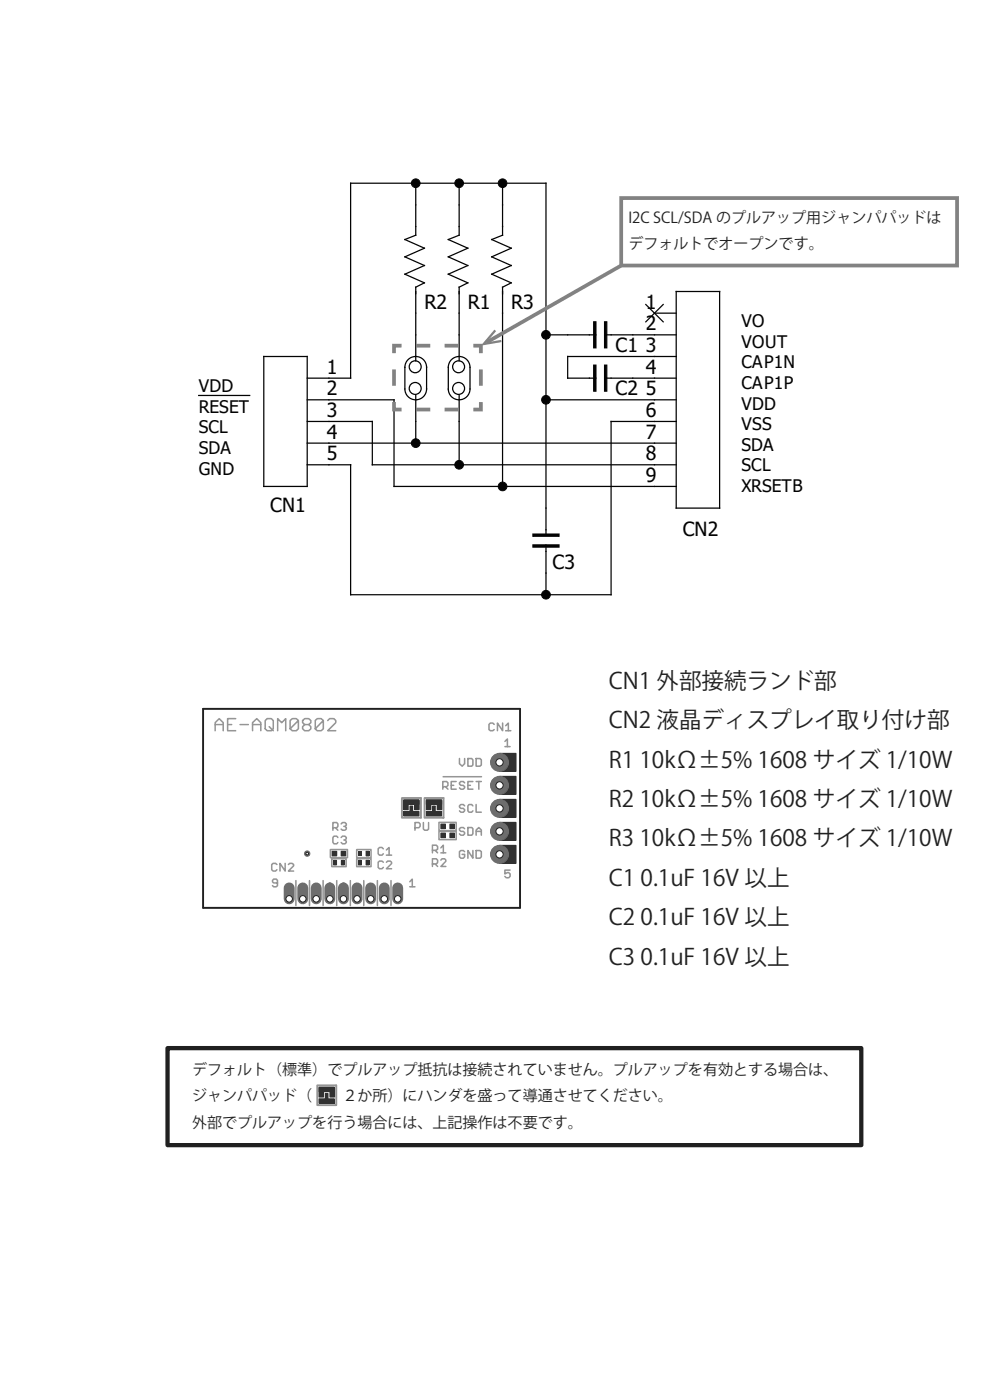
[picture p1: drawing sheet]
<svg xmlns="http://www.w3.org/2000/svg" width="188mm" height="263mm" viewBox="0 0 188 263" stroke-linecap="round" stroke-linejoin="round" font-family="sans-serif">
<g fill="none" stroke="#030303" stroke-width=".23">
<path d="M78.1 38.5v5.7l-2.1 .8 3.7 1.6-3.7 1.7 3.7 1.6-3.7 1.6 3.7 1.6-1.6 .8v4.9M86.2 38.5v5.7l-2 .8 3.7 1.6-3.7 1.7 3.7 1.6-3.7 1.6 3.7 1.6-1.7 .8v4.9M94.4 38.5v5.7l-2.1 .8 3.7 1.6-3.7 1.7 3.7 1.6-3.7 1.6 3.7 1.6-1.6 .8v4.9M121.3 57.2l3.3 3.3M122.9 58.8h4.1M124.6 57.2l-3.3 3.3M127 54.8h8.2v40.6h-8.2zM37.3 74.3h9.6M49.5 67h8.2v24.4h-8.2zM57.7 71h4.1M57.7 75.1h4.1M57.7 79.2h4.1"/>
<path d="M76.6 67.6a2.04 2.04 0 0 1 2.3-.5 2.04 2.04 0 0 1 1.2 1.9v4.1a2.04 2.04 0 0 1-2 2 2.04 2.04 0 0 1-2.1-2v-4.1l.1-.5zM78.1 62.9v4.9M78.1 74.3v4.9M84.8 67.6a2.04 2.04 0 0 1 2.2-.5 2.04 2.04 0 0 1 1.3 1.9v4.1a2.04 2.04 0 0 1-2.1 2 2.04 2.04 0 0 1-2-2v-4.1l.1-.5zM86.2 62.9v4.9M86.2 74.3v4.9M106.6 62.9h5.3M106.6 71h5.3M114 62.9h13M114 71h13M114.8 79.2h12.2M122.9 67h4.1"/>
<path d="M122.9 75.1h4.1M57.7 83.2h4.1M57.7 87.3h4.1M102.5 95.4v4.9M122.9 83.2h4.1M122.9 87.3h4.1M122.9 91.4h4.1M102.5 102.4v5.3"/>
<circle cx="78" cy="68.9" r="1.12"/>
<circle cx="78" cy="73" r="1.12"/>
<circle cx="86.1" cy="73" r="1.12"/>
<circle cx="86.1" cy="68.9" r="1.12"/>
</g>
<g fill="#030303" stroke="#030303" stroke-width=".23">
<path d="M113.5 60.5h.5v4.8h-.5z"/>
<path d="M111.5 60.5h.4v4.8h-.4z"/>
<path d="M113.5 68.6h.5v4.9h-.5z"/>
<path d="M111.5 68.6h.4v4.9h-.4z"/>
<path d="M100.1 100.3h4.9v.4h-4.9z"/>
<path d="M100.1 102.4h4.9v.4h-4.9z"/>
</g>
<circle cx="102.5" cy="75.1" r=".82" fill="#030303"/>
<circle cx="102.5" cy="75.1" r=".82" fill="none" stroke="#030303" stroke-width=".19"/>
<circle cx="102.5" cy="62.9" r=".82" fill="#030303"/>
<circle cx="102.5" cy="62.9" r=".82" fill="none" stroke="#030303" stroke-width=".19"/>
<path d="M102.5 75.1h20.4M102.5 62.9h4.1M122.9 67h-16.3v4" fill="none" stroke="#030303" stroke-width=".23"/>
<circle cx="94.4" cy="34.4" r=".82" fill="#030303"/>
<circle cx="94.4" cy="34.4" r=".82" fill="none" stroke="#030303" stroke-width=".19"/>
<circle cx="78.1" cy="83.2" r=".82" fill="#030303"/>
<circle cx="78.1" cy="83.2" r=".82" fill="none" stroke="#030303" stroke-width=".19"/>
<circle cx="86.2" cy="87.3" r=".82" fill="#030303"/>
<circle cx="86.2" cy="87.3" r=".82" fill="none" stroke="#030303" stroke-width=".19"/>
<circle cx="94.4" cy="91.4" r=".82" fill="#030303"/>
<circle cx="94.4" cy="91.4" r=".82" fill="none" stroke="#030303" stroke-width=".19"/>
<circle cx="86.2" cy="34.4" r=".82" fill="#030303"/>
<circle cx="86.2" cy="34.4" r=".82" fill="none" stroke="#030303" stroke-width=".19"/>
<path d="M78.1 34.4v4.1M86.2 34.4v4.1M94.4 34.4v4.1M78.1 58.8v4.1M86.2 58.8v4.1M94.4 58.8v32.6M69.9 79.2v8.1M74 75.1v16.3M78.1 79.2v4M86.2 79.2v8.1" fill="none" stroke="#030303" stroke-width=".23"/>
<circle cx="78.1" cy="34.4" r=".82" fill="#030303"/>
<circle cx="78.1" cy="34.4" r=".82" fill="none" stroke="#030303" stroke-width=".19"/>
<circle cx="102.5" cy="111.7" r=".82" fill="#030303"/>
<circle cx="102.5" cy="111.7" r=".82" fill="none" stroke="#030303" stroke-width=".19"/>
<path d="M61.8 71h4.1v-36.6h36.6v61M61.8 75.1h12.2M61.8 79.2h8.1M114.8 79.2v32.5h-48.9v-24.4h-4.1M61.8 83.2h61.1M69.9 87.3h53M74 91.4h48.9M102.5 107.7v4" fill="none" stroke="#030303" stroke-width=".23"/>
<path d="M116.7 49.9l-25.4 14.4M74 75.5v1.4h1.4M75.4 64.9h-1.4v1.4M88.9 64.9h1.4v1.4M90.3 75.5v1.4h-1.4" fill="none" stroke="#808285" stroke-width=".71" stroke-linecap="butt"/>
<path d="M78.1 64.9h9.5M86.2 76.9h-9.4" fill="none" stroke="#808285" stroke-width=".71" stroke-dasharray="2.7 2.7" stroke-linecap="butt"/>
<path d="M74 72.5v-4.6M90.3 69.4v4.6" fill="none" stroke="#808285" stroke-width=".71" stroke-dasharray="3.1 3.1" stroke-linecap="butt"/>
<path d="M92.9 61.9l.3 .3-1.8 2.1 2.7-.4 .1 .4-3.9 .6z" fill="#808285"/>
<path d="M116.7 37.2h63.1v12.7h-63.1z" fill="none" stroke="#808285" stroke-width=".71" stroke-linecap="butt"/>
<path d="M31.5 196.9h130.3v18.2h-130.3z" fill="none" stroke="#231f20" stroke-width=".81" stroke-linecap="butt"/>
<g fill="none" stroke="#939598" stroke-width=".29">
<path d="M40.4 137.3v-1.5l.8-.8 .7 .8v1.5M40.4 136.1h1.5M42.8 136.1h.7M44.3 135h-1.5v2.3h1.5M45.1 136.1h1.5M47.4 137.3v-1.5l.8-.8 .8 .8v1.5M47.4 136.1h1.6M49.8 135.4l.4-.4h.8l.3 .4v1.5l-.3 .4h-.8l-.4-.4zM50.6 136.5l.7 .8M52.2 137.3v-2.3l.7 .8 .8-.8v2.3M56 135.4l-1.5 1.5 .4 .4h.7l.4-.4v-1.5l-.4-.4h-.7l-.4 .4v1.5M56.8 135.4l.4-.4h.8l.4 .4v.4l-.4 .3 .4 .4v.4l-.4 .4h-.8l-.4-.4v-.4l.4-.4-.4-.3z"/>
<path d="M57.2 136.1h.8M60.7 135.4l-1.5 1.5 .4 .4h.7l.4-.4v-1.5l-.4-.4h-.7l-.4 .4v1.5M61.6 135.4l.3-.4h.8l.4 .4v.4l-1.5 1.5h1.5M92.8 136.1l-.2-.3h-.5l-.3 .3v1l.3 .2h.5l.2-.2M94.4 135.8v1.5l-1-1.5v1.5M94.8 139.3l.5-.5v1.5M95 136.3l.5-.5v1.5M95 137.3h.9M62.1 159.6h3.2v1.5h-3.2zM62.5 155.5h.7l.3-.3v-.4l-.3-.3h-.7v1.5M63 155.5l.5 .5M63.5 157.3l-.3-.2h-.5l-.2 .2v1l.2 .2h.5l.3-.2"/>
<path d="M64.1 154.8l.2-.3h.5l.2 .3v.2l-.4 .2M64.1 157.3l.2-.2h.5l.2 .2v.2l-.2 .3h-.2M64.8 155.2l.2 .3v.2l-.2 .3h-.5l-.2-.3M64.8 157.8l.2 .3v.2l-.2 .2h-.5l-.2-.2M67 159.6h2.7v1.5h-2.7zM72 159.5l-.3-.3h-.4l-.3 .3v.9l.3 .2h.4l.3-.2M72.6 159.7l.5-.5v1.4M81.2 159.7h.7l.3-.2v-.5l-.3-.2h-.7v1.4M81.7 159.7l.5 .5M82.4 154.5h3.3v1.5h-3.3zM82.4 156.2h3.3v1.5h-3.3zM82.8 159.3l.5-.5v1.4"/>
<path d="M83.2 147.8h.7l.2-.3v-.4l-.2-.3h-.7v1.5M83.2 145.9h7.2M83.7 147.8l.4 .5M84.7 147.5h.5M85.7 146.8h-1v1.5h1M86.3 142.5v1l.5 .4 .5-.4v-1M87.3 160l-.3-.2h-.5l-.2 .2v1l.2 .2h.5l.3-.2v-.5h-.5M87.3 155.7l-.3-.2h-.5l-.2 .2v.2l.2 .3h.5l.3 .2v.2l-.3 .3h-.5l-.2-.3M87.3 147.1l-.3-.3h-.5l-.2 .3v.2l.2 .2h.5l.3 .3v.2l-.3 .3h-.5l-.2-.3M87.3 151.4l-.3-.3h-.5l-.2 .3v.2l.2 .3h.5l.3 .2v.2l-.3 .3h-.5l-.2-.3M87.9 155.5h.7l.2 .2v.9l-.2 .3h-.7zM87.9 147.5h.4"/>
<path d="M87.9 142.5h.7l.2 .2v1l-.2 .2h-.7zM88.8 159.8v1.4l-.9-1.4v1.4M88.8 146.8h-.9v1.5h.9M88.8 151.4l-.2-.3h-.5l-.2 .3v.9l.2 .3h.5l.2-.3M89.4 156.9v-1l.5-.4 .5 .4v1M89.4 159.8h.7l.3 .2v1l-.3 .2h-.7zM89.4 156.2h1M89.4 142.5h.7l.3 .2v1l-.3 .2h-.7zM89.4 151.1v1.5h1M89.4 146.8h1M89.9 146.8v1.5M94.8 140.3h1"/>
<path d="M52 162.4l-.2-.2h-.5l-.3 .2v1l.3 .2h.5l.2-.2M52.1 165.9h-.7l-.2-.3v-.2l.2-.3h.5l.2 .3v1l-.2 .2h-.5l-.2-.2M53.6 162.2v1.4l-1-1.4v1.4M54.2 162.4l.2-.2h.5l.2 .2v.3l-.9 .9h.9M55.6 165.4v4.7M58.1 165.4v4.7M60.7 165.4v4.7M62.3 161.3h2.7v1.5h-2.7zM63.2 165.4v4.7M65.8 165.4v4.7M67 161.3h2.7v1.5h-2.7zM68.3 165.4v4.7"/>
<path d="M70.9 165.4v4.7M72 162l-.3-.2h-.4l-.3 .2v.9l.3 .3h.4l.3-.3M72.6 160.6h.9M72.6 162l.2-.2h.5l.2 .2v.2l-.9 1h.9M73.4 165.4v4.7M77 165.6l.4-.5v1.5M77 166.6h.9M81.2 162.3h.7l.3-.3v-.4l-.3-.3h-.7v1.5M81.7 162.3l.5 .5M82.8 160.2h.9M82.8 161.6l.2-.3h.5l.2 .3v.2l-.9 1h.9M95.8 163.5h-1v.7l.7-.3 .3 .3v.4l-.3 .3h-.4l-.3-.3"/>
</g>
<path d="M79.1 149.9v3.7M83.3 149.9v3.7" fill="none" stroke="#939598" stroke-width=".36"/>
<path d="M93.8 145.8h3.1v3.4h-3.1z" fill="#323031"/>
<path d="M93.8 145.8h3.1v3.4h-3.1z" fill="none" stroke="#323031" stroke-width=".19"/>
<path d="M93.8 158.8h3.1v3.4h-3.1z" fill="#323031"/>
<path d="M93.8 158.8h3.1v3.4h-3.1z" fill="none" stroke="#323031" stroke-width=".19"/>
<path d="M93.8 141.5h3.1v3.4h-3.1z" fill="#323031"/>
<path d="M93.8 141.5h3.1v3.4h-3.1z" fill="none" stroke="#323031" stroke-width=".19"/>
<path d="M93.8 150.2h3.1v3.3h-3.1z" fill="#323031"/>
<path d="M93.8 150.2h3.1v3.3h-3.1z" fill="none" stroke="#323031" stroke-width=".19"/>
<path d="M93.8 154.5h3.1v3.4h-3.1z" fill="#323031"/>
<path d="M93.8 154.5h3.1v3.4h-3.1z" fill="none" stroke="#323031" stroke-width=".19"/>
<path d="M67.3 161.6h.6v.9h-.6z" fill="#323031"/>
<path d="M67.3 161.6h.6v.9h-.6z" fill="none" stroke="#323031" stroke-width=".19"/>
<path d="M68.8 161.6h.5v.9h-.5z" fill="#323031"/>
<path d="M68.8 161.6h.5v.9h-.5z" fill="none" stroke="#323031" stroke-width=".19"/>
<g fill="#323031">
<path d="M67.3 159.9h.6v.9h-.6z"/>
<path d="M68.8 159.9h.5v.9h-.5z"/>
</g>
<path d="M68.8 159.9h.5v.9h-.5z" fill="none" stroke="#323031" stroke-width=".19"/>
<path d="M62.4 159.9h.8v.9h-.8z" fill="#323031"/>
<path d="M62.4 159.9h.8v.9h-.8z" fill="none" stroke="#323031" stroke-width=".19"/>
<path d="M64.1 159.9h.8v.9h-.8z" fill="#323031"/>
<path d="M64.1 159.9h.8v.9h-.8z" fill="none" stroke="#323031" stroke-width=".19"/>
<path d="M62.6 161.6h.6v.9h-.6z" fill="#323031"/>
<path d="M62.6 161.6h.6v.9h-.6z" fill="none" stroke="#323031" stroke-width=".19"/>
<path d="M64.1 161.6h.6v.9h-.6z" fill="#323031"/>
<path d="M64.1 161.6h.6v.9h-.6z" fill="none" stroke="#323031" stroke-width=".19"/>
<path d="M80.1 150.4h.8v1.7h-.8z" fill="#323031"/>
<path d="M80.1 150.4h.8v1.7h-.8z" fill="none" stroke="#323031" stroke-width=".19"/>
<path d="M82.1 150.4h.9v1.7h-.9z" fill="#323031"/>
<path d="M82.1 150.4h.9v1.7h-.9z" fill="none" stroke="#323031" stroke-width=".19"/>
<path d="M81.3 151.4h.5v1.8h-.5z" fill="#323031"/>
<path d="M81.3 151.4h.5v1.8h-.5z" fill="none" stroke="#323031" stroke-width=".19"/>
<path d="M80.1 150.2h2.8v.9h-2.8z" fill="#323031"/>
<path d="M80.1 150.2h2.8v.9h-2.8z" fill="none" stroke="#323031" stroke-width=".19"/>
<path d="M80.1 152.4h2.8v.9h-2.8z" fill="#323031"/>
<path d="M80.1 152.4h2.8v.9h-2.8z" fill="none" stroke="#323031" stroke-width=".19"/>
<path d="M75.8 150.4h.9v1.7h-.9z" fill="#323031"/>
<path d="M75.8 150.4h.9v1.7h-.9z" fill="none" stroke="#323031" stroke-width=".19"/>
<path d="M77.9 150.4h.8v1.7h-.8z" fill="#323031"/>
<path d="M77.9 150.4h.8v1.7h-.8z" fill="none" stroke="#323031" stroke-width=".19"/>
<path d="M77 151.4h.5v1.8h-.5z" fill="#323031"/>
<path d="M77 151.4h.5v1.8h-.5z" fill="none" stroke="#323031" stroke-width=".19"/>
<path d="M75.8 150.2h2.9v.9h-2.9z" fill="#323031"/>
<path d="M75.8 150.2h2.9v.9h-2.9z" fill="none" stroke="#323031" stroke-width=".19"/>
<path d="M75.8 152.4h2.9v.9h-2.9z" fill="#323031"/>
<path d="M75.8 152.4h2.9v.9h-2.9z" fill="none" stroke="#323031" stroke-width=".19"/>
<path d="M82.8 154.8h.9v.9h-.9z" fill="#323031"/>
<path d="M82.8 154.8h.9v.9h-.9z" fill="none" stroke="#323031" stroke-width=".19"/>
<path d="M84.5 154.8h.9v.9h-.9z" fill="#323031"/>
<path d="M84.5 154.8h.9v.9h-.9z" fill="none" stroke="#323031" stroke-width=".19"/>
<path d="M82.8 156.5h.9v.9h-.9z" fill="#323031"/>
<path d="M82.8 156.5h.9v.9h-.9z" fill="none" stroke="#323031" stroke-width=".19"/>
<path d="M84.5 156.5h.9v.9h-.9z" fill="#323031"/>
<path d="M84.5 156.5h.9v.9h-.9z" fill="none" stroke="#323031" stroke-width=".19"/>
<g fill="none" stroke="#323031" stroke-width=".36">
<path d="M61.8 168h.3M61.8 167.7h.3M61.8 167.4h.3M61.8 167.1h.3M61.8 166.8h.3M61.8 166.5h.3M61.8 166.3h.3M61.8 166h.3M61.8 168.5h.3M61.8 168.2h.3M62.9 162.3h.1M64.4 162.3h.1"/>
<path d="M64.4 168h.2M64.4 167.7h.2M64.4 167.4h.2M64.4 167.1h.2M64.4 166.8h.2M64.4 166.5h.2M64.4 166.3h.2M64.4 166h.2M67.6 160.2h.1"/>
</g>
<path d="M74.7 166.8v2.1" fill="none" stroke="#6c6c6f" stroke-width="2.1"/>
<circle cx="74.7" cy="168.9" r=".61" fill="#fff"/>
<circle cx="74.7" cy="168.9" r=".61" fill="none" stroke="#231f20" stroke-width=".19"/>
<path d="M72.2 166.8v2.1" fill="none" stroke="#6c6c6f" stroke-width="2.1"/>
<circle cx="72.2" cy="168.9" r=".61" fill="#fff"/>
<circle cx="72.2" cy="168.9" r=".61" fill="none" stroke="#231f20" stroke-width=".19"/>
<path d="M69.6 166.8v2.1" fill="none" stroke="#6c6c6f" stroke-width="2.1"/>
<circle cx="69.6" cy="168.9" r=".61" fill="#fff"/>
<circle cx="69.6" cy="168.9" r=".61" fill="none" stroke="#231f20" stroke-width=".19"/>
<path d="M67.1 166.8v2.1" fill="none" stroke="#6c6c6f" stroke-width="2.1"/>
<circle cx="67.1" cy="168.9" r=".61" fill="#fff"/>
<circle cx="67.1" cy="168.9" r=".61" fill="none" stroke="#231f20" stroke-width=".19"/>
<path d="M64.5 166.8v2.1" fill="none" stroke="#6c6c6f" stroke-width="2.1"/>
<circle cx="64.5" cy="168.9" r=".61" fill="#fff"/>
<circle cx="64.5" cy="168.9" r=".61" fill="none" stroke="#231f20" stroke-width=".19"/>
<path d="M61.9 166.8v2.1" fill="none" stroke="#6c6c6f" stroke-width="2.1"/>
<circle cx="61.9" cy="168.9" r=".61" fill="#fff"/>
<circle cx="61.9" cy="168.9" r=".61" fill="none" stroke="#231f20" stroke-width=".19"/>
<path d="M59.4 166.8v2.1" fill="none" stroke="#6c6c6f" stroke-width="2.1"/>
<circle cx="59.4" cy="168.9" r=".61" fill="#fff"/>
<circle cx="59.4" cy="168.9" r=".61" fill="none" stroke="#231f20" stroke-width=".19"/>
<path d="M56.9 166.8v2.1" fill="none" stroke="#6c6c6f" stroke-width="2.1"/>
<circle cx="56.9" cy="168.9" r=".61" fill="#fff"/>
<circle cx="56.9" cy="168.9" r=".61" fill="none" stroke="#231f20" stroke-width=".19"/>
<path d="M54.3 166.8v2.1" fill="none" stroke="#6c6c6f" stroke-width="2.1"/>
<circle cx="54.3" cy="168.9" r=".61" fill="#fff"/>
<circle cx="54.3" cy="168.9" r=".61" fill="none" stroke="#231f20" stroke-width=".19"/>
<circle cx="93.8" cy="147.5" r="1.69" fill="#6c6c6f"/>
<circle cx="93.8" cy="147.5" r="1.69" fill="none" stroke="#6c6c6f" stroke-width=".19"/>
<circle cx="93.8" cy="147.5" r=".68" fill="#fff"/>
<circle cx="93.8" cy="147.5" r=".68" fill="none" stroke="#231f20" stroke-width=".19"/>
<circle cx="93.8" cy="160.5" r="1.69" fill="#6c6c6f"/>
<circle cx="93.8" cy="160.5" r="1.69" fill="none" stroke="#6c6c6f" stroke-width=".19"/>
<circle cx="93.8" cy="160.5" r=".68" fill="#fff"/>
<circle cx="93.8" cy="160.5" r=".68" fill="none" stroke="#231f20" stroke-width=".19"/>
<circle cx="93.8" cy="143.2" r="1.69" fill="#6c6c6f"/>
<circle cx="93.8" cy="143.2" r="1.69" fill="none" stroke="#6c6c6f" stroke-width=".19"/>
<circle cx="93.8" cy="143.2" r=".68" fill="#fff"/>
<circle cx="93.8" cy="143.2" r=".68" fill="none" stroke="#231f20" stroke-width=".19"/>
<circle cx="93.8" cy="151.9" r="1.69" fill="#6c6c6f"/>
<circle cx="93.8" cy="151.9" r="1.69" fill="none" stroke="#6c6c6f" stroke-width=".19"/>
<circle cx="93.8" cy="151.9" r=".68" fill="#fff"/>
<circle cx="93.8" cy="151.9" r=".68" fill="none" stroke="#231f20" stroke-width=".19"/>
<circle cx="93.8" cy="156.2" r="1.69" fill="#6c6c6f"/>
<circle cx="93.8" cy="156.2" r="1.69" fill="none" stroke="#6c6c6f" stroke-width=".19"/>
<circle cx="93.8" cy="156.2" r=".68" fill="#fff"/>
<circle cx="93.8" cy="156.2" r=".68" fill="none" stroke="#231f20" stroke-width=".19"/>
<circle cx="57.7" cy="160.4" r=".51" fill="#6c6c6f"/>
<circle cx="57.7" cy="160.4" r=".51" fill="none" stroke="#6c6c6f" stroke-width=".19"/>
<circle cx="57.7" cy="160.4" r=".25" fill="#fff"/>
<circle cx="57.7" cy="160.4" r=".25" fill="none" stroke="#231f20" stroke-width=".19"/>
<path d="M38.1 133.2h59.6v37.3h-59.6z" fill="none" stroke="#231f20" stroke-width=".36"/>
<path d="M77.9 155.5h.8l.2-.3v-.4l-.2-.3h-.8v1.5M79.5 154.5v1.2l.3 .3h.4l.3-.3v-1.2" fill="none" stroke="#939598" stroke-width=".29"/>
<path d="M79.1 149.9h-3.6v3.7h3.6M83.3 149.9h-3.6v3.7h3.6M63.2 203.9v3.7" fill="none" stroke="#939598" stroke-width=".36"/>
<path d="M59.9 204.4h.9v1.7h-.9z" fill="#323031"/>
<path d="M59.9 204.4h.9v1.7h-.9z" fill="none" stroke="#323031" stroke-width=".19"/>
<path d="M62 204.4h.8v1.7h-.8z" fill="#323031"/>
<path d="M62 204.4h.8v1.7h-.8z" fill="none" stroke="#323031" stroke-width=".19"/>
<path d="M61.1 205.4h.5v1.7h-.5z" fill="#323031"/>
<path d="M61.1 205.4h.5v1.7h-.5z" fill="none" stroke="#323031" stroke-width=".19"/>
<path d="M59.9 204.2h2.9v.9h-2.9z" fill="#323031"/>
<path d="M59.9 204.2h2.9v.9h-2.9z" fill="none" stroke="#323031" stroke-width=".19"/>
<path d="M59.9 206.4h2.9v.9h-2.9z" fill="#323031"/>
<path d="M59.9 206.4h2.9v.9h-2.9z" fill="none" stroke="#323031" stroke-width=".19"/>
<path d="M63.2 203.9h-3.6v3.7h3.6" fill="none" stroke="#939598" stroke-width=".36"/>
<g font-size="4.2" fill="#231f20">
<text x="114.4" y="129.4">CN1 外部接続ランド部</text>
<text x="114.4" y="136.8">CN2 液晶ディスプレイ取り付け部</text>
<text x="114.4" y="144.2">R1 10kΩ±5% 1608 サイズ 1/10W</text>
<text x="114.4" y="151.6">R2 10kΩ±5% 1608 サイズ 1/10W</text>
<text x="114.4" y="159">R3 10kΩ±5% 1608 サイズ 1/10W</text>
<text x="114.4" y="166.4">C1 0.1uF 16V 以上</text>
<text x="114.4" y="173.8">C2 0.1uF 16V 以上</text>
<text x="114.4" y="181.2">C3 0.1uF 16V 以上</text>
</g>
<g font-size="3.7" fill="#030303">
<text x="79.7" y="58">R2</text>
<text x="87.9" y="58">R1</text>
<text x="96" y="58">R3</text>
<text x="121.3" y="58">1</text>
<text x="121.3" y="62.1">2</text>
<text x="61.4" y="70.2">1</text>
<text x="115.6" y="66.2">C1</text>
<text x="121.3" y="66.2">3</text>
<text x="121.3" y="70.2">4</text>
<text x="61.4" y="74.3">2</text>
<text x="115.6" y="74.3">C2</text>
<text x="121.3" y="74.3">5</text>
<text x="61.4" y="78.4">3</text>
<text x="61.4" y="82.4">4</text>
<text x="121.3" y="78.4">6</text>
<text x="121.3" y="82.4">7</text>
<text x="61.4" y="86.5">5</text>
<text x="121.3" y="86.5">8</text>
<text x="121.3" y="90.6">9</text>
<text x="50.8" y="96.3">CN1</text>
<text x="128.2" y="100.7">CN2</text>
<text x="103.8" y="106.8">C3</text>
</g>
<g font-size="3.3" fill="#030303">
<text x="139.2" y="61.5">VO</text>
<text x="139.2" y="65.3">VOUT</text>
<text x="139.2" y="69.2">CAP1N</text>
<text x="37.3" y="73.7">VDD</text>
<text x="37.3" y="77.5">RESET</text>
<text x="139.2" y="73.1">CAP1P</text>
<text x="139.2" y="76.9">VDD</text>
<text x="37.3" y="81.4">SCL</text>
<text x="139.2" y="80.8">VSS</text>
<text x="37.3" y="85.3">SDA</text>
<text x="37.3" y="89.1">GND</text>
<text x="139.2" y="84.7">SDA</text>
<text x="139.2" y="88.5">SCL</text>
<text x="139.2" y="92.4">XRSETB</text>
</g>
<g font-size="2.8" fill="#231f20">
<text x="118" y="41.9">I2C SCL/SDA のプルアップ用ジャンパパッドは</text>
<text x="118" y="46.9">デフォルトでオープンです。</text>
<text x="36.1" y="201.9">デフォルト（標準）でプルアップ抵抗は接続されていません。プルアップを有効とする場合は、</text>
<text x="36.1" y="206.9">ジャンパパッド（　　２か所）にハンダを盛って導通させてください。</text>
<text x="36.1" y="211.8">外部でプルアップを行う場合には、上記操作は不要です。</text>
</g>
</svg>
